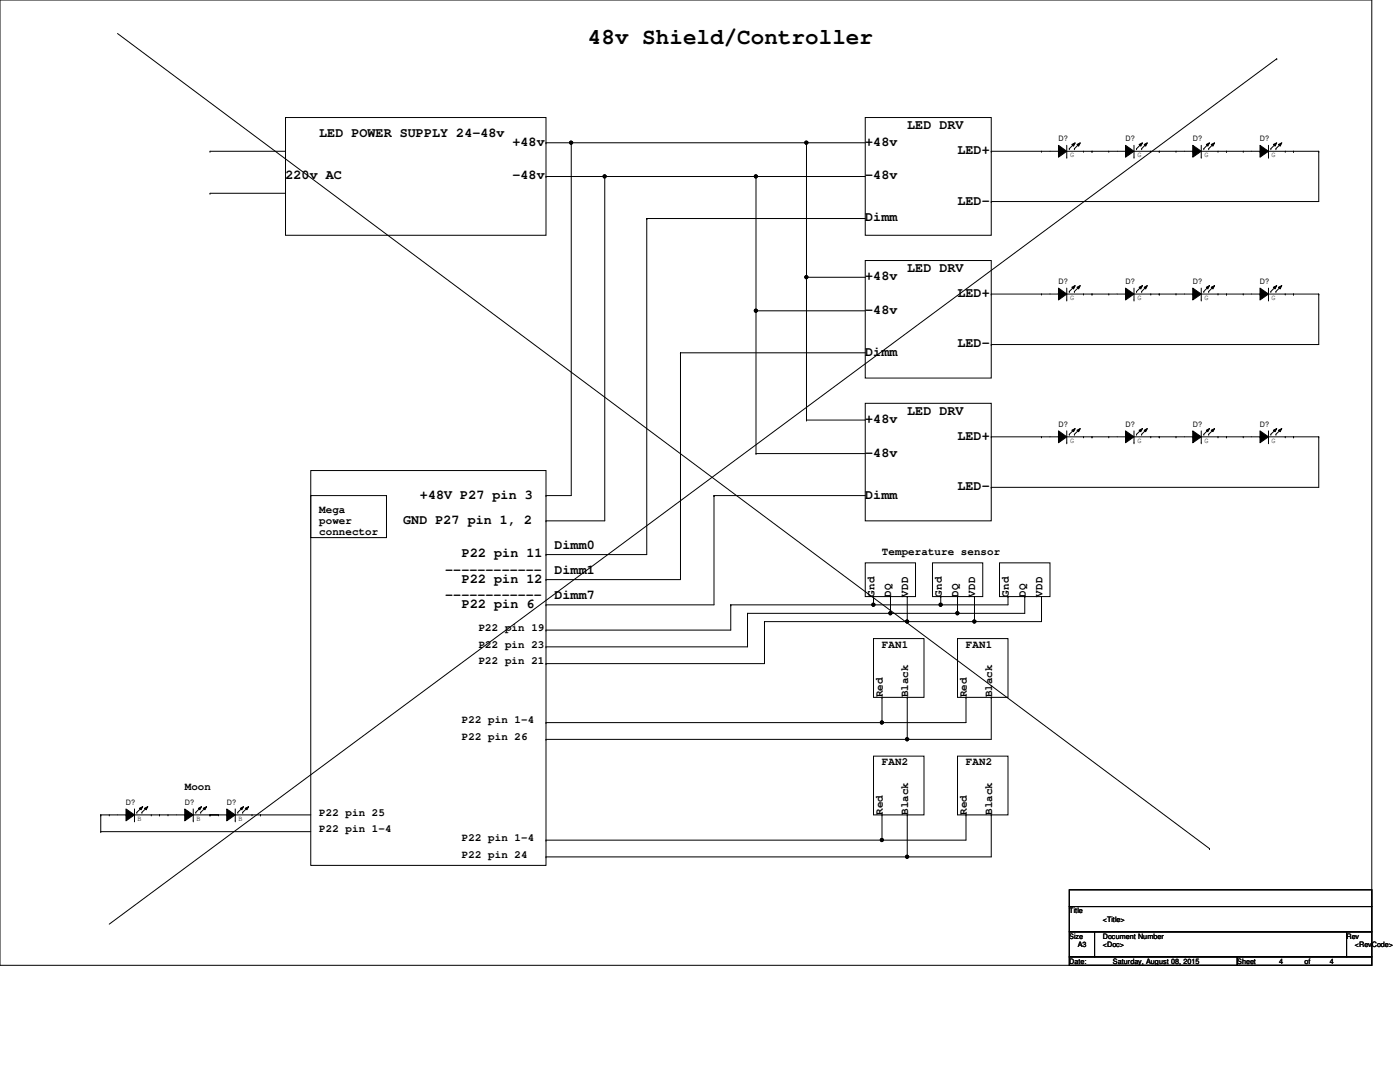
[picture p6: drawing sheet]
<svg xmlns="http://www.w3.org/2000/svg" width="279mm" height="216mm" viewBox="0 0 279 216" stroke-linecap="round" stroke-linejoin="round" font-family="sans-serif">
<g fill="none" stroke="#000" stroke-width=".2">
<path d="M0 0h273.8v192.6h-273.8zM23.5 6.7l217.9 162.6M254.8 11.7h.1M254.8 11.7l-233 172.7M41.9 30.2h.1M41.9 38.6h.1M41.9 30.2h15.1M41.9 38.6h15.1M57 23.5h52v23.4h-52zM109 35.2h.1M109 28.5h.1M109 28.5h63.7"/>
<path d="M109 35.2h63.7M114 28.5h.1M114 28.5v70.4h-5M120.7 35.2h.1M120.7 35.2v68.7h-11.7M150.9 35.2h.1M150.9 35.2v55.3M161 28.5h.1M161 28.5v55.3M172.7 23.5h25.1v23.4h-25.1zM197.8 30.2h.1M197.8 30.2h13.4"/>
<path d="M207.9 30.2h.1M211.2 29l1.7 1.2-1.7 1.2zM211.2 30.2h.1M212.9 31.4h.1M212.9 30.2h11.7M212.9 29v2.4M213.4 29.7h.1M213.9 28.8l.7-.3-.4 .7zM214.4 29.7h.1M214.4 28.7l-1 1M214.9 28.8l.7-.3-.3 .7zM215.4 28.7l-1 1"/>
<path d="M216.2 30.2h.1M217.9 30.2h.1M221.3 30.2h.1M224.6 29l1.7 1.2-1.7 1.2zM224.6 30.2h.1M226.3 31.4h.1M226.3 30.2h11.7M226.3 29v2.4M226.8 29.7h.1M227.3 28.8l.7-.3-.3 .7zM227.8 29.7h.1M227.8 28.7l-1 1"/>
<path d="M228.3 28.8l.7-.3-.4 .7zM228.8 28.7l-1 1M229.7 30.2h.1M231.4 30.2h.1M234.7 30.2h.1M238 29l1.7 1.2-1.7 1.2zM238 30.2h.1M239.7 31.4h.1M239.7 30.2h11.8M239.7 29v2.4M240.2 29.7h.1M240.7 28.8l.7-.3-.4 .7z"/>
<path d="M241.2 29.7h.1M241.2 28.7l-1 1M241.7 28.8l.7-.3-.3 .7zM242.2 28.7l-1 1M243.1 30.2h.1M244.8 30.2h.1M248.1 30.2h.1M251.5 29l1.7 1.2-1.7 1.2zM251.5 30.2h.1M253.2 31.4h.1M253.2 30.2h10M253.2 29v2.4"/>
<path d="M253.6 29.7h.1M254.1 28.8l.7-.3-.3 .7zM254.6 29.7h.1M254.6 28.7l-1 1M255.1 28.8l.7-.3-.3 .7zM255.7 28.7l-1.1 1M256.5 30.2h.1M258.1 30.2h.1M263.2 30.2h.1M263.2 30.2v10h-65.4M129.1 43.6h.1M129.1 43.6v67.1h-20.1"/>
<path d="M129.1 43.6h43.6M161 55.3h.1M161 55.3h11.7M172.7 52h25.1v23.4h-25.1zM197.8 40.2h.1M197.8 58.7h.1M197.8 58.7h13.4M207.9 58.7h.1M211.2 57.5l1.7 1.2-1.7 1.2zM211.2 58.7h.1M212.9 59.9h.1M212.9 58.7h11.7"/>
<path d="M212.9 57.5v2.4M213.4 58.2h.1M213.9 57.3l.7-.3-.4 .7zM214.4 58.2h.1M214.4 57.1l-1 1.1M214.9 57.3l.7-.3-.3 .7zM215.4 57.1l-1 1.1M216.2 58.7h.1M217.9 58.7h.1M221.3 58.7h.1M224.6 57.5l1.7 1.2-1.7 1.2zM224.6 58.7h.1"/>
<path d="M226.3 59.9h.1M226.3 58.7h11.7M226.3 57.5v2.4M226.8 58.2h.1M227.3 57.3l.7-.3-.3 .7zM227.8 58.2h.1M227.8 57.1l-1 1.1M228.3 57.3l.7-.3-.4 .7zM228.8 57.1l-1 1.1M229.7 58.7h.1M231.4 58.7h.1M234.7 58.7h.1"/>
<path d="M238 57.5l1.7 1.2-1.7 1.2zM238 58.7h.1M239.7 59.9h.1M239.7 58.7h11.8M239.7 57.5v2.4M240.2 58.2h.1M240.7 57.3l.7-.3-.4 .7zM241.2 58.2h.1M241.2 57.1l-1 1.1M241.7 57.3l.7-.3-.3 .7zM242.2 57.1l-1 1.1M243.1 58.7h.1"/>
<path d="M244.8 58.7h.1M248.1 58.7h.1M251.5 57.5l1.7 1.2-1.7 1.2zM251.5 58.7h.1M253.2 59.9h.1M253.2 58.7h10M253.2 57.5v2.4M253.6 58.2h.1M254.1 57.3l.7-.3-.3 .7zM254.6 58.2h.1M254.6 57.1l-1 1.1M255.1 57.3l.7-.3-.3 .7z"/>
<path d="M255.7 57.1l-1.1 1.1M256.5 58.7h.1M258.1 58.7h.1M263.2 58.7h.1M263.2 58.7v10h-65.4M135.8 70.4h.1M135.8 70.4v45.3h-26.8M135.8 70.4h36.9M150.9 62h.1M150.9 62h21.8M197.8 68.7h.1M62 93.9h47v78.8h-47z"/>
<path d="M62 98.9h15.1v8.4h-15.1zM109 98.9h.1M142.5 98.9h.1M142.5 98.9h30.2M142.5 98.9v21.8h-33.5M150.9 90.5h.1M150.9 90.5h21.8M161 83.8h.1M161 83.8h11.7M172.7 80.5h25.1v23.4h-25.1zM197.8 87.2h.1M197.8 97.2h.1"/>
<path d="M197.8 87.2h13.4M207.9 87.2h.1M211.2 86l1.7 1.2-1.7 1.1zM211.2 87.2h.1M212.9 88.3h.1M212.9 87.2h11.7M212.9 86v2.3M213.4 86.7h.1M213.9 85.9l.7-.4-.4 .6zM214.4 86.7h.1M214.4 85.7l-1 1M214.9 85.9l.7-.4-.3 .6z"/>
<path d="M215.4 85.7l-1 1M216.2 87.2h.1M217.9 87.2h.1M221.3 87.2h.1M224.6 86l1.7 1.2-1.7 1.1zM224.6 87.2h.1M226.3 88.3h.1M226.3 87.2h11.7M226.3 86v2.3M226.8 86.7h.1M227.3 85.9l.7-.4-.3 .6zM227.8 86.7h.1"/>
<path d="M227.8 85.7l-1 1M228.3 85.9l.7-.4-.4 .6zM228.8 85.7l-1 1M229.7 87.2h.1M231.4 87.2h.1M234.7 87.2h.1M238 86l1.7 1.2-1.7 1.1zM238 87.2h.1M239.7 88.3h.1M239.7 87.2h11.8M239.7 86v2.3M240.2 86.7h.1"/>
<path d="M240.7 85.9l.7-.4-.4 .6zM241.2 86.7h.1M241.2 85.7l-1 1M241.7 85.9l.7-.4-.3 .6zM242.2 85.7l-1 1M243.1 87.2h.1M244.8 87.2h.1M248.1 87.2h.1M251.5 86l1.7 1.2-1.7 1.1zM251.5 87.2h.1M253.2 88.3h.1M253.2 87.2h10"/>
<path d="M253.2 86v2.3M253.6 86.7h.1M254.1 85.9l.7-.4-.3 .6zM254.6 86.7h.1M254.6 85.7l-1 1M255.1 85.9l.7-.4-.3 .6zM255.7 85.7l-1.1 1M256.5 87.2h.1M258.1 87.2h.1M263.2 87.2h.1M263.2 87.2v10h-65.4M109 103.9h.1"/>
<path d="M109 110.7h.1M109 115.7h.1M172.7 112.3h10v6.7h-10zM174.3 119h.1M174.3 119v1.7M177.7 119h.1M177.7 119v3.4M181.1 119h.1M181.1 119v5M186.1 112.3h10v6.7h-10zM187.7 119h.1M187.7 119v1.7"/>
<path d="M191.1 119h.1M191.1 119v3.4M194.5 119h.1M194.5 119v5M199.5 112.3h10v6.7h-10zM201.2 119h.1M201.2 119v1.7h-55.4M204.5 119h.1M204.5 119v3.4h-55.3M207.9 119h.1M207.9 119v5h-55.3M109 120.7h.1"/>
<path d="M109 125.7h.1M109 129.1h.1M109 132.4h.1M145.8 120.7h.1M145.8 120.7v5h-36.8M149.2 122.4h.1M149.2 122.4v6.7h-40.2M152.6 124h.1M152.6 124v8.4h-43.6M174.3 127.4h10.1v11.7h-10.1zM174.3 120.7h.1M176 139.1h.1"/>
<path d="M176 139.1v5.1M177.7 122.4h.1M181.1 124h.1M181.1 139.1h.1M181.1 139.1v8.4M187.7 120.7h.1M191.1 127.4h10.1v11.7h-10.1zM191.1 122.4h.1M192.8 139.1h.1M192.8 139.1v5.1h-83.8M194.5 124h.1M197.8 139.1h.1"/>
<path d="M197.8 139.1v8.4h-88.8M109 147.5h.1M109 144.2h.1M174.3 150.9h10.1v11.7h-10.1zM176 144.2h.1M181.1 147.5h.1M191.1 150.9h10.1v11.7h-10.1zM20.1 165.9h.1M20.1 162.6h.1M20.1 162.6h5M20.1 165.9h41.9M20.1 162.6v3.3"/>
<path d="M21.8 162.6h.1M25.1 161.4l1.7 1.2-1.7 1.2zM25.1 162.6h.1M26.8 163.8h.1M26.8 162.6h10.1M26.8 161.4v2.4M27.3 162.1h.1M27.8 161.3l.7-.3-.3 .6zM28.3 162.1h.1M28.3 161.1l-1 1M28.8 161.3l.7-.3-.3 .6zM29.3 161.1l-1 1"/>
<path d="M30.2 162.6h.1M31.8 162.6h.1M33.5 162.6h.1M36.9 161.4l1.7 1.2-1.7 1.2zM36.9 162.6h.1M38.6 163.8h.1M38.6 162.6h6.7M38.6 161.4v2.4M39.1 162.1h.1M39.6 161.3l.6-.3-.3 .6zM40 162.1h.1M40 161.1l-.9 1"/>
<path d="M40.6 161.3l.6-.3-.3 .6zM41.1 161.1l-1.1 1M41.9 162.6h.1M43.6 162.6h.1M45.3 161.4l1.6 1.2-1.6 1.2zM45.3 162.6h.1M46.9 163.8h.1M46.9 162.6h15.1M46.9 161.4v2.4M47.5 162.1h.1M48 161.3l.6-.3-.3 .6zM48.4 162.1h.1"/>
<path d="M48.4 161.1l-.9 1M48.9 161.3l.7-.3-.3 .6zM49.4 161.1l-1 1M50.3 162.6h.1M52 162.6h.1M109 171h.1M109 167.6h.1M176 167.6h.1M176 162.6h.1M176 162.6v5M181.1 171h.1M181.1 162.6h.1"/>
<path d="M181.1 162.6v8.4M192.8 162.6h.1M192.8 162.6v5h-83.8M197.8 162.6h.1M197.8 162.6v8.4h-88.8M213.4 177.5h60.4v3.4h-60.4zM241.4 169.3h.1M213.4 180.9h60.4v5h-60.4zM213.4 185.9h5v5h-5zM213.4 190.9h33.5v1.7h-33.5zM218.4 185.9h50.3v5h-50.3zM246.9 190.9h26.9v1.7h-26.9z"/>
<path d="M268.7 185.9h5.1v5h-5.1z"/>
<circle cx="114" cy="28.5" r=".32"/>
<circle cx="120.7" cy="35.2" r=".32"/>
<circle cx="150.9" cy="35.2" r=".32"/>
<circle cx="160.9" cy="28.5" r=".32"/>
<circle cx="160.9" cy="55.3" r=".32"/>
<circle cx="150.9" cy="62" r=".32"/>
<circle cx="174.3" cy="120.7" r=".32"/>
<circle cx="177.7" cy="122.4" r=".32"/>
<circle cx="181" cy="124" r=".32"/>
<circle cx="187.7" cy="120.7" r=".32"/>
<circle cx="191.1" cy="122.4" r=".32"/>
<circle cx="194.5" cy="124" r=".32"/>
<circle cx="176" cy="144.2" r=".32"/>
<circle cx="181" cy="147.5" r=".32"/>
<circle cx="176" cy="167.6" r=".32"/>
<circle cx="181" cy="171" r=".32"/>
</g>
<g fill="#000">
<path d="M211.2 29l1.7 1.2-1.7 1.2z" fill-rule="evenodd"/>
<path d="M213.9 28.8l.7-.3-.4 .7z" fill-rule="evenodd"/>
<path d="M214.9 28.8l.7-.3-.3 .7z" fill-rule="evenodd"/>
<path d="M224.6 29l1.7 1.2-1.7 1.2z" fill-rule="evenodd"/>
<path d="M227.3 28.8l.7-.3-.3 .7z" fill-rule="evenodd"/>
<path d="M228.3 28.8l.7-.3-.4 .7z" fill-rule="evenodd"/>
<path d="M238 29l1.7 1.2-1.7 1.2z" fill-rule="evenodd"/>
<path d="M240.7 28.8l.7-.3-.4 .7z" fill-rule="evenodd"/>
<path d="M241.7 28.8l.7-.3-.3 .7z" fill-rule="evenodd"/>
<path d="M251.5 29l1.7 1.2-1.7 1.2z" fill-rule="evenodd"/>
<path d="M254.1 28.8l.7-.3-.3 .7z" fill-rule="evenodd"/>
<path d="M255.1 28.8l.7-.3-.3 .7z" fill-rule="evenodd"/>
<path d="M211.2 57.5l1.7 1.2-1.7 1.2z" fill-rule="evenodd"/>
<path d="M213.9 57.3l.7-.3-.4 .7z" fill-rule="evenodd"/>
<path d="M214.9 57.3l.7-.3-.3 .7z" fill-rule="evenodd"/>
<path d="M224.6 57.5l1.7 1.2-1.7 1.2z" fill-rule="evenodd"/>
<path d="M227.3 57.3l.7-.3-.3 .7z" fill-rule="evenodd"/>
<path d="M228.3 57.3l.7-.3-.4 .7z" fill-rule="evenodd"/>
<path d="M238 57.5l1.7 1.2-1.7 1.2z" fill-rule="evenodd"/>
<path d="M240.7 57.3l.7-.3-.4 .7z" fill-rule="evenodd"/>
<path d="M241.7 57.3l.7-.3-.3 .7z" fill-rule="evenodd"/>
<path d="M251.5 57.5l1.7 1.2-1.7 1.2z" fill-rule="evenodd"/>
<path d="M254.1 57.3l.7-.3-.3 .7z" fill-rule="evenodd"/>
<path d="M255.1 57.3l.7-.3-.3 .7z" fill-rule="evenodd"/>
<path d="M211.2 86l1.7 1.2-1.7 1.1z" fill-rule="evenodd"/>
<path d="M213.9 85.9l.7-.4-.4 .6z" fill-rule="evenodd"/>
<path d="M214.9 85.9l.7-.4-.3 .6z" fill-rule="evenodd"/>
<path d="M224.6 86l1.7 1.2-1.7 1.1z" fill-rule="evenodd"/>
<path d="M227.3 85.9l.7-.4-.3 .6z" fill-rule="evenodd"/>
<path d="M228.3 85.9l.7-.4-.4 .6z" fill-rule="evenodd"/>
<path d="M238 86l1.7 1.2-1.7 1.1z" fill-rule="evenodd"/>
<path d="M240.7 85.9l.7-.4-.4 .6z" fill-rule="evenodd"/>
<path d="M241.7 85.9l.7-.4-.3 .6z" fill-rule="evenodd"/>
<path d="M251.5 86l1.7 1.2-1.7 1.1z" fill-rule="evenodd"/>
<path d="M254.1 85.9l.7-.4-.3 .6z" fill-rule="evenodd"/>
<path d="M255.1 85.9l.7-.4-.3 .6z" fill-rule="evenodd"/>
<path d="M25.1 161.4l1.7 1.2-1.7 1.2z" fill-rule="evenodd"/>
<path d="M27.8 161.3l.7-.3-.3 .6z" fill-rule="evenodd"/>
<path d="M28.8 161.3l.7-.3-.3 .6z" fill-rule="evenodd"/>
<path d="M36.9 161.4l1.7 1.2-1.7 1.2z" fill-rule="evenodd"/>
<path d="M39.6 161.3l.6-.3-.3 .6z" fill-rule="evenodd"/>
<path d="M40.6 161.3l.6-.3-.3 .6z" fill-rule="evenodd"/>
<path d="M45.3 161.4l1.6 1.2-1.6 1.2z" fill-rule="evenodd"/>
<path d="M48 161.3l.6-.3-.3 .6z" fill-rule="evenodd"/>
<path d="M48.9 161.3l.7-.3-.3 .6z" fill-rule="evenodd"/>
<circle cx="114" cy="28.5" r=".32"/>
<circle cx="120.7" cy="35.2" r=".32"/>
<circle cx="150.9" cy="35.2" r=".32"/>
<circle cx="160.9" cy="28.5" r=".32"/>
<circle cx="160.9" cy="55.3" r=".32"/>
<circle cx="150.9" cy="62" r=".32"/>
<circle cx="174.3" cy="120.7" r=".32"/>
<circle cx="177.7" cy="122.4" r=".32"/>
<circle cx="181" cy="124" r=".32"/>
<circle cx="187.7" cy="120.7" r=".32"/>
<circle cx="191.1" cy="122.4" r=".32"/>
<circle cx="194.5" cy="124" r=".32"/>
<circle cx="176" cy="144.2" r=".32"/>
<circle cx="181" cy="147.5" r=".32"/>
<circle cx="176" cy="167.6" r=".32"/>
<circle cx="181" cy="171" r=".32"/>
</g>
<text font-size="4.5" x="117.3" y="8.8">48v Shield/Controller</text>
<g font-size="2.7">
<text x="63.7" y="27.4">LED POWER SUPPLY 24-48v</text>
<text x="102.3" y="29.1">+48v</text>
<text x="172.7" y="29.1">+48v</text>
<text x="181.1" y="25.7">LED DRV</text>
<text x="57" y="35.8">220v AC</text>
<text x="102.3" y="35.8">-48v</text>
<text x="172.7" y="35.8">-48v</text>
<text x="191.1" y="30.7">LED+</text>
<text x="191.1" y="40.8">LED-</text>
<text x="172.7" y="44.2">Dimm</text>
<text x="172.7" y="55.9">+48v</text>
<text x="181.1" y="54.2">LED DRV</text>
<text x="191.1" y="59.2">LED+</text>
<text x="172.7" y="62.6">-48v</text>
<text x="172.7" y="71">Dimm</text>
<text x="191.1" y="69.3">LED-</text>
<text x="181.1" y="82.7">LED DRV</text>
<text x="172.7" y="84.4">+48v</text>
<text x="191.1" y="87.8">LED+</text>
<text x="172.7" y="91.1">-48v</text>
<text x="83.8" y="99.5">+48V P27 pin 3</text>
<text x="172.7" y="99.5">Dimm</text>
<text x="191.1" y="97.8">LED-</text>
<text x="80.5" y="104.5">GND P27 pin 1, 2</text>
<text x="92.2" y="111.2">P22 pin 11</text>
<text x="110.7" y="109.5">Dimm0</text>
<text x="88.9" y="114.6">------------</text>
<text x="88.9" y="119.6">------------</text>
<text x="92.2" y="116.2">P22 pin 12</text>
<text x="110.7" y="114.6">Dimm1</text>
<text x="110.7" y="119.6">Dimm7</text>
<text x="92.2" y="121.3">P22 pin 6</text>
</g>
<g font-size="2.2">
<text x="63.7" y="102.4">Mega</text>
<text x="63.7" y="104.5">power</text>
<text x="63.7" y="106.7">connector</text>
<text x="176" y="110.7">Temperature sensor</text>
<text x="174.5" y="119" transform="rotate(-90 174.5 119)">Gnd</text>
<text x="177.9" y="119" transform="rotate(-90 177.9 119)">DQ</text>
<text x="181.2" y="119" transform="rotate(-90 181.2 119)">VDD</text>
<text x="188" y="119" transform="rotate(-90 188 119)">Gnd</text>
<text x="191.3" y="119" transform="rotate(-90 191.3 119)">DQ</text>
<text x="194.6" y="119" transform="rotate(-90 194.6 119)">VDD</text>
<text x="201.3" y="119" transform="rotate(-90 201.3 119)">Gnd</text>
<text x="204.7" y="119" transform="rotate(-90 204.7 119)">DQ</text>
<text x="208.1" y="119" transform="rotate(-90 208.1 119)">VDD</text>
<text x="95.5" y="125.8">P22 pin 19</text>
<text x="95.5" y="129.2">P22 pin 23</text>
<text x="176" y="129.2">FAN1</text>
<text x="192.8" y="129.2">FAN1</text>
<text x="95.5" y="132.5">P22 pin 21</text>
<text x="176.2" y="139.1" transform="rotate(-90 176.2 139.1)">Red</text>
<text x="181.2" y="139.1" transform="rotate(-90 181.2 139.1)">Black</text>
<text x="193" y="139.1" transform="rotate(-90 193 139.1)">Red</text>
<text x="198" y="139.1" transform="rotate(-90 198 139.1)">Black</text>
<text x="92.2" y="144.3">P22 pin 1-4</text>
<text x="92.2" y="147.6">P22 pin 26</text>
<text x="176" y="152.7">FAN2</text>
<text x="192.8" y="152.7">FAN2</text>
<text x="36.9" y="157.7">Moon</text>
<text x="63.7" y="166.1">P22 pin 1-4</text>
<text x="63.7" y="162.7">P22 pin 25</text>
<text x="92.2" y="167.7">P22 pin 1-4</text>
<text x="176.2" y="162.6" transform="rotate(-90 176.2 162.6)">Red</text>
<text x="181.2" y="162.6" transform="rotate(-90 181.2 162.6)">Black</text>
<text x="193" y="162.6" transform="rotate(-90 193 162.6)">Red</text>
<text x="198" y="162.6" transform="rotate(-90 198 162.6)">Black</text>
<text x="92.2" y="171.1">P22 pin 24</text>
</g>
<g font-size="1.5">
<text x="211.2" y="28.2">D?</text>
<text x="224.6" y="28.2">D?</text>
<text x="238" y="28.2">D?</text>
<text x="251.5" y="28.2">D?</text>
<text x="213.6" y="31.4">G</text>
<text x="227" y="31.4">G</text>
<text x="240.4" y="31.4">G</text>
<text x="253.8" y="31.4">G</text>
<text x="211.2" y="56.7">D?</text>
<text x="213.6" y="59.9">G</text>
<text x="224.6" y="56.7">D?</text>
<text x="227" y="59.9">G</text>
<text x="238" y="56.7">D?</text>
<text x="240.4" y="59.9">G</text>
<text x="251.5" y="56.7">D?</text>
<text x="253.8" y="59.9">G</text>
<text x="211.2" y="85.2">D?</text>
<text x="213.6" y="88.4">G</text>
<text x="224.6" y="85.2">D?</text>
<text x="227" y="88.4">G</text>
<text x="238" y="85.2">D?</text>
<text x="240.4" y="88.4">G</text>
<text x="251.5" y="85.2">D?</text>
<text x="253.8" y="88.4">G</text>
<text x="25.1" y="160.6">D?</text>
<text x="36.9" y="160.6">D?</text>
<text x="45.3" y="160.6">D?</text>
<text x="27.5" y="163.8">B</text>
<text x="39.2" y="163.8">B</text>
<text x="47.6" y="163.8">B</text>
<text x="213.4" y="182.2">Title</text>
<text x="220.1" y="183.9">&lt;Title&gt;</text>
<text x="213.4" y="187.3">Size</text>
<text x="215.1" y="188.9">A3</text>
<text x="220.1" y="188.9">&lt;Doc&gt;</text>
<text x="220.1" y="187.3">Document Number</text>
<text x="268.7" y="187.3">Rev</text>
<text x="270.4" y="188.9">&lt;RevCode&gt;</text>
<text x="213.4" y="192.3">Date:</text>
<text x="222.1" y="192.3">Saturday, August 08, 2015</text>
<text x="246.9" y="192.3">Sheet</text>
<text x="255.3" y="192.3">4</text>
<text x="260.3" y="192.3">of</text>
<text x="265.4" y="192.3">4</text>
</g>
</svg>
